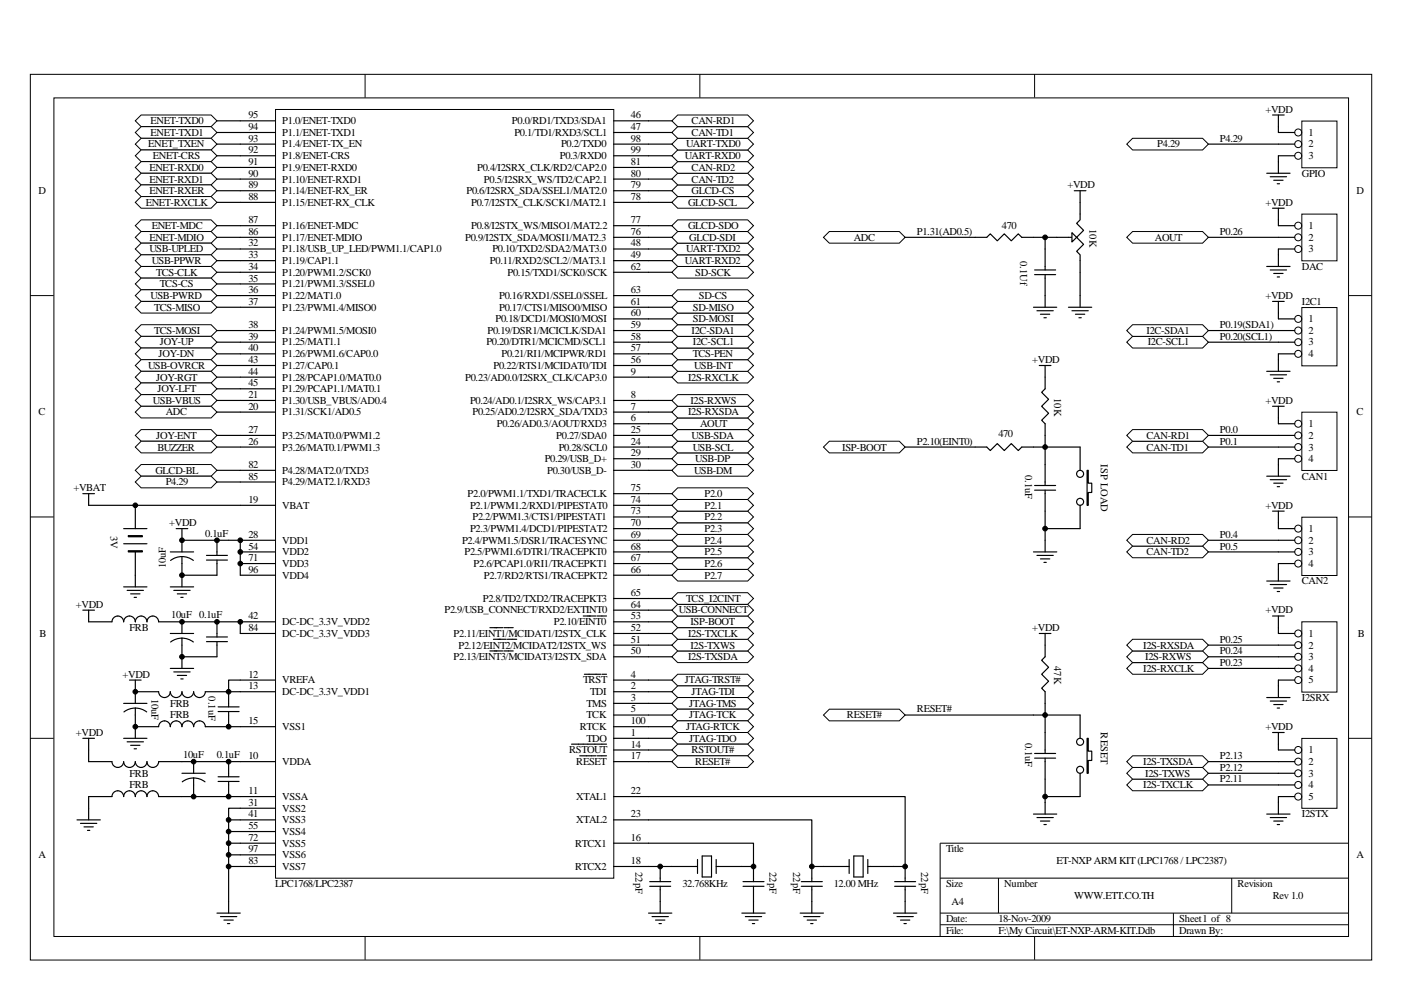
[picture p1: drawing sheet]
<svg xmlns="http://www.w3.org/2000/svg" width="297mm" height="210mm" viewBox="0 0 297 210" stroke-linecap="round" stroke-linejoin="round" font-family="sans-serif">
<g fill="none" stroke="#000" stroke-width=".21">
<path d="M6.4 15.8h284.4v187.8h-284.4zM77.4 15.7v5M148.4 15.7v5M219.4 15.7v5M11.4 20.8h274.5v177.8h-274.5zM6.4 62.7h5M285.9 62.7h4.9M6.4 109.6h5M285.9 109.6h4.9M6.4 156.5h5M285.9 156.5h4.9M285.9 178.8h-86.6v19.7"/>
<path d="M77.4 198.5v5M148.4 198.5v5M199.3 186.2h86.6M199.3 193.6h86.6M199.3 196.1h86.6M211.7 186.2v7.4M219.4 198.5v5M248.8 193.6v4.9M261.1 186.2v7.4"/>
</g>
<g fill="none" stroke="#000" stroke-width=".25">
<path d="M137.5 178.8h22.3v8.1M137.5 193.6h4.9M137.7 187.9h4.5M137.7 186.9h4.5M138.2 194.3h3.5M139 195.1h2M139.7 195.8h.5M140 183.7v3.2M140 187.9v5.7M142.4 183.7h5.5M147.9 182.2v3M148.9 181.5h2v4.4h-2z"/>
<path d="M151.8 183.7h5.5M151.8 182.2v3M157.3 193.6h4.9M157.5 187.9h4.5M157.5 186.9h4.5M158 194.3h3.5M158.8 195.1h1.9M159.5 195.8h.5M159.8 187.9v5.7M169.7 193.6h4.9M169.9 187.9h4.4M169.9 186.9h4.4"/>
<path d="M170.4 194.3h3.5M171.1 195.1h2M171.9 195.8h.5M172.1 183.7v3.2M172.1 187.9v5.7M174.6 183.7h5.4M180 182.2v3M181 181.5h2v4.4h-2zM184 183.7h5.4M184 182.2v3M189.4 193.6h5M189.7 187.9h4.4"/>
<path d="M189.7 186.9h4.4M190.2 194.3h3.4M190.9 195.1h2M191.7 195.8h.5M191.9 183.7v3.2M191.9 187.9v5.7"/>
</g>
<g fill="#fff" stroke="#000" stroke-width=".21">
<path d="M142.4 144.2l1.3-1.2h14.8l1.3 1.2-1.3 1.2h-14.8z" fill-rule="evenodd"/>
<path d="M142.4 146.7l1.3-1.3h14.8l1.3 1.3-1.3 1.2h-14.8z" fill-rule="evenodd"/>
<path d="M142.4 149.1l1.3-1.2h14.8l1.3 1.2-1.3 1.3h-14.8z" fill-rule="evenodd"/>
<path d="M142.4 151.6l1.3-1.2h14.8l1.3 1.2-1.3 1.2h-14.8z" fill-rule="evenodd"/>
<path d="M142.4 154.1l1.3-1.3h14.8l1.3 1.3-1.3 1.2h-14.8z" fill-rule="evenodd"/>
<path d="M142.4 156.5l1.3-1.2h14.8l1.3 1.2-1.3 1.3h-14.8z" fill-rule="evenodd"/>
<path d="M142.4 159l1.3-1.2h14.8l1.3 1.2-1.3 1.3h-14.8z" fill-rule="evenodd"/>
<path d="M142.4 161.5l1.3-1.2h14.8l1.3 1.2-1.3 1.2h-14.8z" fill-rule="evenodd"/>
<path d="M142.4 139.3l1.3-1.3h14.8l1.3 1.3-1.3 1.2h-14.8z" fill-rule="evenodd"/>
<path d="M142.4 136.8l1.3-1.3h14.8l1.3 1.3-1.3 1.2h-14.8z" fill-rule="evenodd"/>
<path d="M142.4 134.3l1.3-1.2h14.8l1.3 1.2-1.3 1.2h-14.8z" fill-rule="evenodd"/>
<path d="M142.4 131.8l1.3-1.2h14.8l1.3 1.2-1.3 1.3h-14.8z" fill-rule="evenodd"/>
<path d="M142.4 129.4l1.3-1.3h14.8l1.3 1.3-1.3 1.2h-14.8z" fill-rule="evenodd"/>
<path d="M142.4 126.9l1.3-1.2h14.8l1.3 1.2-1.3 1.2h-14.8z" fill-rule="evenodd"/>
<path d="M142.4 122l1.3-1.3h14.8l1.3 1.3-1.3 1.2h-14.8z" fill-rule="evenodd"/>
<path d="M142.4 119.5l1.3-1.2h14.8l1.3 1.2-1.3 1.2h-14.8z" fill-rule="evenodd"/>
<path d="M142.4 117l1.3-1.2h14.8l1.3 1.2-1.3 1.3h-14.8z" fill-rule="evenodd"/>
<path d="M142.4 114.5l1.3-1.2h14.8l1.3 1.2-1.3 1.3h-14.8z" fill-rule="evenodd"/>
<path d="M142.4 112.1l1.3-1.3h14.8l1.3 1.3-1.3 1.2h-14.8z" fill-rule="evenodd"/>
<path d="M142.4 109.6l1.3-1.2h14.8l1.3 1.2-1.3 1.2h-14.8z" fill-rule="evenodd"/>
<path d="M142.4 107.1l1.3-1.2h14.8l1.3 1.2-1.3 1.3h-14.8z" fill-rule="evenodd"/>
<path d="M142.4 104.7l1.3-1.3h14.8l1.3 1.3-1.3 1.2h-14.8z" fill-rule="evenodd"/>
<path d="M142.4 99.7l1.3-1.2h14.8l1.3 1.2-1.3 1.3h-14.8z" fill-rule="evenodd"/>
<path d="M142.4 97.3l1.3-1.3h14.8l1.3 1.3-1.3 1.2h-14.8z" fill-rule="evenodd"/>
<path d="M142.4 94.8l1.3-1.3h14.8l1.3 1.3-1.3 1.2h-14.8z" fill-rule="evenodd"/>
<path d="M142.4 92.3l1.3-1.2h14.8l1.3 1.2-1.3 1.2h-14.8z" fill-rule="evenodd"/>
<path d="M142.4 89.8l1.3-1.2h14.8l1.3 1.2-1.3 1.3h-14.8z" fill-rule="evenodd"/>
<path d="M142.4 87.4l1.3-1.3h14.8l1.3 1.3-1.3 1.2h-14.8z" fill-rule="evenodd"/>
<path d="M142.4 84.9l1.3-1.2h14.8l1.3 1.2-1.3 1.2h-14.8z" fill-rule="evenodd"/>
<path d="M142.4 80l1.3-1.3h14.8l1.3 1.3-1.3 1.2h-14.8z" fill-rule="evenodd"/>
<path d="M142.4 77.5l1.3-1.2h14.8l1.3 1.2-1.3 1.2h-14.8z" fill-rule="evenodd"/>
<path d="M142.4 75l1.3-1.2h14.8l1.3 1.2-1.3 1.3h-14.8z" fill-rule="evenodd"/>
<path d="M142.4 72.6l1.3-1.3h14.8l1.3 1.3-1.3 1.2h-14.8z" fill-rule="evenodd"/>
<path d="M142.4 70.1l1.3-1.3h14.8l1.3 1.3-1.3 1.2h-14.8z" fill-rule="evenodd"/>
<path d="M142.4 67.6l1.3-1.2h14.8l1.3 1.2-1.3 1.2h-14.8z" fill-rule="evenodd"/>
<path d="M142.4 65.1l1.3-1.2h14.8l1.3 1.2-1.3 1.3h-14.8z" fill-rule="evenodd"/>
<path d="M142.4 62.7l1.3-1.3h14.8l1.3 1.3-1.3 1.2h-14.8z" fill-rule="evenodd"/>
<path d="M142.4 57.7l1.3-1.2h14.8l1.3 1.2-1.3 1.3h-14.8z" fill-rule="evenodd"/>
<path d="M142.4 55.3l1.3-1.3h14.8l1.3 1.3-1.3 1.2h-14.8z" fill-rule="evenodd"/>
<path d="M142.4 52.8l1.3-1.2h14.8l1.3 1.2-1.3 1.2h-14.8z" fill-rule="evenodd"/>
<path d="M142.4 50.3l1.3-1.2h14.8l1.3 1.2-1.3 1.3h-14.8z" fill-rule="evenodd"/>
<path d="M142.4 47.9l1.3-1.3h14.8l1.3 1.3-1.3 1.2h-14.8z" fill-rule="evenodd"/>
<path d="M142.4 42.9l1.3-1.2h14.8l1.3 1.2-1.3 1.2h-14.8z" fill-rule="evenodd"/>
<path d="M142.4 40.4l1.3-1.2h14.8l1.3 1.2-1.3 1.3h-14.8z" fill-rule="evenodd"/>
<path d="M142.4 38l1.3-1.3h14.8l1.3 1.3-1.3 1.2h-14.8z" fill-rule="evenodd"/>
<path d="M142.4 35.5l1.3-1.2h14.8l1.3 1.2-1.3 1.2h-14.8z" fill-rule="evenodd"/>
<path d="M142.4 33l1.3-1.2h14.8l1.3 1.2-1.3 1.3h-14.8z" fill-rule="evenodd"/>
<path d="M142.4 30.6l1.3-1.3h14.8l1.3 1.3-1.3 1.2h-14.8z" fill-rule="evenodd"/>
<path d="M142.4 28.1l1.3-1.2h14.8l1.3 1.2-1.3 1.2h-14.8z" fill-rule="evenodd"/>
<path d="M142.4 25.6l1.3-1.2h14.8l1.3 1.2-1.3 1.3h-14.8z" fill-rule="evenodd"/>
<path d="M29.9 24.4h14.9l1.2 1.2-1.2 1.3h-14.9l-1.2-1.3z" fill-rule="evenodd"/>
<path d="M29.9 26.9h14.9l1.2 1.2-1.2 1.2h-14.9l-1.2-1.2z" fill-rule="evenodd"/>
<path d="M28.7 30.6l1.2-1.3h14.9l1.2 1.3-1.2 1.2h-14.9z" fill-rule="evenodd"/>
<path d="M28.7 33l1.2-1.2h14.9l1.2 1.2-1.2 1.3h-14.9z" fill-rule="evenodd"/>
<path d="M28.7 35.5l1.2-1.2h14.9l1.2 1.2-1.2 1.2h-14.9z" fill-rule="evenodd"/>
<path d="M29.9 36.7h14.9l1.2 1.3-1.2 1.2h-14.9l-1.2-1.2z" fill-rule="evenodd"/>
<path d="M29.9 39.2h14.9l1.2 1.2-1.2 1.3h-14.9l-1.2-1.3z" fill-rule="evenodd"/>
<path d="M28.7 42.9l1.2-1.2h14.9l1.2 1.2-1.2 1.2h-14.9z" fill-rule="evenodd"/>
<path d="M28.7 47.9l1.2-1.3h14.9l1.2 1.3-1.2 1.2h-14.9z" fill-rule="evenodd"/>
<path d="M28.7 50.3l1.2-1.2h14.9l1.2 1.2-1.2 1.3h-14.9z" fill-rule="evenodd"/>
<path d="M28.7 52.8l1.2-1.2h14.9l1.2 1.2-1.2 1.2h-14.9z" fill-rule="evenodd"/>
<path d="M29.9 54h14.9l1.2 1.3-1.2 1.2h-14.9l-1.2-1.2z" fill-rule="evenodd"/>
<path d="M28.7 57.7l1.2-1.2h14.9l1.2 1.2-1.2 1.3h-14.9z" fill-rule="evenodd"/>
<path d="M28.7 60.2l1.2-1.2h14.9l1.2 1.2-1.2 1.2h-14.9z" fill-rule="evenodd"/>
<path d="M28.7 62.7l1.2-1.3h14.9l1.2 1.3-1.2 1.2h-14.9z" fill-rule="evenodd"/>
<path d="M29.9 63.9h14.9l1.2 1.2-1.2 1.3h-14.9l-1.2-1.3z" fill-rule="evenodd"/>
<path d="M29.9 68.8h14.9l1.2 1.3-1.2 1.2h-14.9l-1.2-1.2z" fill-rule="evenodd"/>
<path d="M28.7 72.6l1.2-1.3h14.9l1.2 1.3-1.2 1.2h-14.9z" fill-rule="evenodd"/>
<path d="M28.7 75l1.2-1.2h14.9l1.2 1.2-1.2 1.3h-14.9z" fill-rule="evenodd"/>
<path d="M28.7 77.5l1.2-1.2h14.9l1.2 1.2-1.2 1.2h-14.9z" fill-rule="evenodd"/>
<path d="M28.7 80l1.2-1.3h14.9l1.2 1.3-1.2 1.2h-14.9z" fill-rule="evenodd"/>
<path d="M28.7 82.4l1.2-1.2h14.9l1.2 1.2-1.2 1.3h-14.9z" fill-rule="evenodd"/>
<path d="M28.7 84.9l1.2-1.2h14.9l1.2 1.2-1.2 1.2h-14.9z" fill-rule="evenodd"/>
<path d="M28.7 87.4l1.2-1.3h14.9l1.2 1.3-1.2 1.2h-14.9z" fill-rule="evenodd"/>
<path d="M28.7 92.3l1.2-1.2h14.9l1.2 1.2-1.2 1.2h-14.9z" fill-rule="evenodd"/>
<path d="M29.9 93.5h14.9l1.2 1.3-1.2 1.2h-14.9l-1.2-1.2z" fill-rule="evenodd"/>
<path d="M28.7 99.7l1.2-1.2h14.9l1.2 1.2-1.2 1.3h-14.9z" fill-rule="evenodd"/>
<path d="M28.7 102.2l1.2-1.2h14.9l1.2 1.2-1.2 1.2h-14.9z" fill-rule="evenodd"/>
</g>
<g fill="none" stroke="#000" stroke-width=".25">
<path d="M46 25.6h4.9M46 28.1h4.9M46 30.6h4.9M46 33h4.9M46 35.5h4.9M46 38h4.9M137.5 25.6h4.9M137.5 28.1h4.9M137.5 30.6h4.9M137.5 33h4.9M137.5 35.5h4.9M137.5 38h4.9"/>
<path d="M46 40.4h4.9M46 42.9h4.9M46 47.9h4.9M46 50.3h4.9M46 52.8h4.9M46 55.3h4.9M46 57.7h4.9M137.5 40.4h4.9M137.5 42.9h4.9M137.5 47.9h4.9M137.5 50.3h4.9M137.5 52.8h4.9"/>
<path d="M137.5 55.3h4.9M137.5 57.7h4.9M46 60.2h4.9M46 62.7h4.9M46 65.1h4.9M46 70.1h4.9M46 72.6h4.9M46 75h4.9M46 77.5h4.9M46 80h4.9M137.5 62.7h4.9M137.5 65.1h4.9"/>
<path d="M137.5 70.1h4.9M137.5 72.6h4.9M137.5 75h4.9M137.5 77.5h4.9M137.5 80h4.9M137.5 67.6h4.9M46 82.4h4.9M46 84.9h4.9M46 87.4h4.9M46 92.3h4.9M46 94.8h4.9M46 99.7h4.9"/>
<path d="M137.5 84.9h4.9M137.5 87.4h4.9M137.5 92.3h4.9M137.5 94.8h4.9M137.5 99.7h4.9M137.5 89.8h4.9M137.5 97.3h4.9M46 102.2h4.9M137.5 119.5h4.9M137.5 117h4.9M137.5 114.5h4.9M137.5 112.1h4.9"/>
<path d="M137.5 109.6h4.9M137.5 107.1h4.9M137.5 104.7h4.9M137.5 139.3h4.9M137.5 136.8h4.9M137.5 134.3h4.9M137.5 131.8h4.9M137.5 129.4h4.9M137.5 126.9h4.9M137.5 122h4.9M137.5 144.2h4.9M137.5 146.7h4.9"/>
<path d="M137.5 149.1h4.9M137.5 151.6h4.9M137.5 154.1h4.9M137.5 156.5h4.9M137.5 159h4.9M137.5 161.5h4.9"/>
</g>
<path d="M276.1 65.3h7.4v12.3h-7.4z" fill="#fff"/>
<g fill="none" stroke="#000" stroke-width=".21">
<path d="M276 65.2h7.5v12.4h-7.5z"/>
<circle cx="275.2" cy="70.1" r=".74"/>
<circle cx="275.2" cy="72.6" r=".74"/>
<circle cx="275.2" cy="67.6" r=".74"/>
<circle cx="275.2" cy="75" r=".74"/>
</g>
<path d="M271 67.6h3.5M271 70.1h3.5M271 72.6h3.5M271 75h3.5" fill="none" stroke="#000" stroke-width=".25"/>
<path d="M276.1 87.5h7.4v12.3h-7.4z" fill="#fff"/>
<g fill="none" stroke="#000" stroke-width=".21">
<path d="M276 87.4h7.5v12.4h-7.5z"/>
<circle cx="275.2" cy="94.8" r=".74"/>
<circle cx="275.2" cy="92.3" r=".74"/>
<circle cx="275.2" cy="97.3" r=".74"/>
<circle cx="275.2" cy="89.8" r=".74"/>
</g>
<path d="M271 89.8h3.5M271 92.3h3.5M271 94.8h3.5M271 97.3h3.5" fill="none" stroke="#000" stroke-width=".25"/>
<path d="M276.1 109.7h7.4v12.3h-7.4z" fill="#fff"/>
<g fill="none" stroke="#000" stroke-width=".21">
<path d="M276 109.7h7.5v12.3h-7.5z"/>
<circle cx="275.2" cy="112.1" r=".74"/>
<circle cx="275.2" cy="119.5" r=".74"/>
<circle cx="275.2" cy="114.5" r=".74"/>
<circle cx="275.2" cy="117" r=".74"/>
</g>
<path d="M271 112.1h3.5M271 114.5h3.5M271 117h3.5M271 119.5h3.5" fill="none" stroke="#000" stroke-width=".25"/>
<path d="M276.1 45.5h7.4v9.8h-7.4z" fill="#fff"/>
<g fill="none" stroke="#000" stroke-width=".21">
<path d="M276 45.4h7.5v9.9h-7.5z"/>
<circle cx="275.2" cy="52.8" r=".74"/>
<circle cx="275.2" cy="47.9" r=".74"/>
<circle cx="275.2" cy="50.3" r=".74"/>
</g>
<path d="M271 47.9h3.5M271 50.3h3.5M271 52.8h3.5" fill="none" stroke="#000" stroke-width=".25"/>
<path d="M276.1 25.8h7.4v9.8h-7.4z" fill="#fff"/>
<g fill="none" stroke="#000" stroke-width=".21">
<path d="M276 25.7h7.5v9.9h-7.5z"/>
<circle cx="275.2" cy="28.1" r=".74"/>
<circle cx="275.2" cy="33" r=".74"/>
<circle cx="275.2" cy="30.6" r=".74"/>
</g>
<path d="M271 28.1h3.5M271 30.6h3.5M271 33h3.5" fill="none" stroke="#000" stroke-width=".25"/>
<path d="M276.1 131.9h7.4v14.8h-7.4z" fill="#fff"/>
<g fill="none" stroke="#000" stroke-width=".21">
<path d="M276 131.8h7.5v14.9h-7.5z"/>
<circle cx="275.2" cy="139.3" r=".74"/>
<circle cx="275.2" cy="134.3" r=".74"/>
<circle cx="275.2" cy="136.8" r=".74"/>
<circle cx="275.2" cy="141.7" r=".74"/>
<circle cx="275.2" cy="144.2" r=".74"/>
</g>
<path d="M271 134.3h3.5M271 136.8h3.5M271 139.3h3.5M271 141.7h3.5M271 144.2h3.5" fill="none" stroke="#000" stroke-width=".25"/>
<path d="M276.1 156.6h7.4v14.8h-7.4z" fill="#fff"/>
<g fill="none" stroke="#000" stroke-width=".21">
<path d="M276 156.6h7.5v14.8h-7.5z"/>
<circle cx="275.2" cy="159" r=".74"/>
<circle cx="275.2" cy="168.9" r=".74"/>
<circle cx="275.2" cy="161.5" r=".74"/>
<circle cx="275.2" cy="164" r=".74"/>
<circle cx="275.2" cy="166.4" r=".74"/>
</g>
<g fill="none" stroke="#000" stroke-width=".25">
<path d="M268.6 36.7h4.9M269.3 37.5h3.5M269.8 24.4h2.5M270.1 38.2h1.9M270.8 39h.5M271 24.4v3.7M271 33v3.7M268.6 56.5h4.9M269.3 57.2h3.5M269.8 44.1h2.5M270.1 58h1.9M270.8 58.7h.5"/>
<path d="M271 44.1v3.8M271 52.8v3.7M268.6 78.7h4.9M269.3 79.5h3.5M269.8 63.9h2.5M271 63.9v3.7M271 75v3.7M269.8 86.1h2.5M270.1 80.2h1.9M270.8 81h.5M271 86.1v3.7M271 97.3v3.7"/>
<path d="M268.6 101h4.9M269.3 101.7h3.5M269.8 108.4h2.5M270.1 102.4h1.9M270.8 103.2h.5M271 108.4v3.7M271 119.5v3.7M268.6 123.2h4.9M269.3 123.9h3.5M269.8 130.6h2.5M270.1 124.7h1.9M270.8 125.4h.5"/>
<path d="M271 130.6v3.7M268.6 147.9h4.9M269.3 148.6h3.5M269.8 155.3h2.5M270.1 149.4h1.9M270.8 150.1h.5M271 155.3v3.7h3.5M271 144.2v3.7M268.6 172.6h4.9M269.3 173.3h3.5M270.1 174.1h1.9M270.8 174.8h.5"/>
<path d="M271 161.5h3.5M271 164h3.5M271 166.4h3.5M274.5 168.9h-3.5v3.7"/>
</g>
<g fill="#fff" stroke="#000" stroke-width=".21">
<path d="M238.9 166.4l1.2-1.2h14.9l1.2 1.2-1.2 1.3h-14.9z" fill-rule="evenodd"/>
<path d="M238.9 164l1.2-1.3h14.9l1.2 1.3-1.2 1.2h-14.9z" fill-rule="evenodd"/>
<path d="M238.9 161.5l1.2-1.2h14.9l1.2 1.2-1.2 1.2h-14.9z" fill-rule="evenodd"/>
<path d="M238.9 141.7l1.2-1.2h14.9l1.2 1.2-1.2 1.3h-14.9z" fill-rule="evenodd"/>
<path d="M238.9 139.3l1.2-1.3h14.9l1.2 1.3-1.2 1.2h-14.9z" fill-rule="evenodd"/>
<path d="M238.9 136.8l1.2-1.3h14.9l1.2 1.3-1.2 1.2h-14.9z" fill-rule="evenodd"/>
<path d="M238.9 117l1.2-1.2h14.9l1.2 1.2-1.2 1.3h-14.9z" fill-rule="evenodd"/>
<path d="M238.9 114.5l1.2-1.2h14.9l1.2 1.2-1.2 1.3h-14.9z" fill-rule="evenodd"/>
<path d="M238.9 94.8l1.2-1.3h14.9l1.2 1.3-1.2 1.2h-14.9z" fill-rule="evenodd"/>
<path d="M238.9 92.3l1.2-1.2h14.9l1.2 1.2-1.2 1.2h-14.9z" fill-rule="evenodd"/>
<path d="M238.9 72.6l1.2-1.3h14.9l1.2 1.3-1.2 1.2h-14.9z" fill-rule="evenodd"/>
<path d="M238.9 70.1l1.2-1.3h14.9l1.2 1.3-1.2 1.2h-14.9z" fill-rule="evenodd"/>
<path d="M238.9 50.3l1.2-1.2h14.9l1.2 1.2-1.2 1.3h-14.9z" fill-rule="evenodd"/>
<path d="M238.9 30.6l1.2-1.3h14.9l1.2 1.3-1.2 1.2h-14.9z" fill-rule="evenodd"/>
</g>
<g fill="none" stroke="#000" stroke-width=".25">
<path d="M256.2 30.6h14.8M256.2 50.3h14.8M256.2 70.1h14.8M256.2 72.6h14.8M256.2 92.3h14.8M256.2 94.8h14.8M18.8 107.1h32.1M26.2 115.3h5M26.2 112.1h5M28.7 107.1v5M28.7 117v5M256.2 114.5h14.8"/>
<path d="M256.2 117h14.8M18.8 131.8h4.9a1.24 1.24 0 0 1 1.3-1.2 1.24 1.24 0 0 1 1.2 1.2 1.24 1.24 0 0 1 1.3-1.2 1.24 1.24 0 0 1 1.2 1.2 1.24 1.24 0 0 1 1.2-1.2 1.24 1.24 0 0 1 1.3 1.2 1.24 1.24 0 0 1 1.2-1.2 1.24 1.24 0 0 1 1.2 1.2h5M256.2 136.8h14.8M256.2 139.3h14.8M17.6 156.5h2.4M18.8 156.5v2.5M26.2 156.5h5M27 157.3h3.4M27.4 144.2h2.5M27.7 158h2M28.4 158.8h.5M28.7 144.2v2.5h4.9a1.24 1.24 0 0 0 1.3 1.2 1.24 1.24 0 0 0 1.2-1.2 1.23 1.23 0 0 0 .9 1.1 1.23 1.23 0 0 0 1.3-.4l.3-.7a1.23 1.23 0 0 0 .8 1.1 1.23 1.23 0 0 0 1.4-.4l.3-.7a1.24 1.24 0 0 0 1.2 1.2 1.24 1.24 0 0 0 1.2-1.2h5v3.2"/>
<path d="M46.2 150.9h4.5M46.2 149.9h4.5M48.5 150.9v3.2M50.9 144.2h-2.4v2.5h2.4M50.9 154.1h-7.4a1.24 1.24 0 0 0-1.2-1.3 1.24 1.24 0 0 0-1.2 1.3 1.24 1.24 0 0 0-1.3-1.3 1.24 1.24 0 0 0-1.2 1.3 1.24 1.24 0 0 0-1.3-1.3 1.24 1.24 0 0 0-1.2 1.3 1.24 1.24 0 0 0-1.2-1.3 1.24 1.24 0 0 0-1.3 1.3h-4.9v2.4M256.2 141.7h14.8M18.8 168.9h4.9a1.24 1.24 0 0 1 1.3-1.2 1.24 1.24 0 0 1 1.2 1.2 1.24 1.24 0 0 1 1.3-1.2 1.24 1.24 0 0 1 1.2 1.2 1.24 1.24 0 0 1 1.2-1.2 1.24 1.24 0 0 1 1.3 1.2 1.24 1.24 0 0 1 1.2-1.2 1.24 1.24 0 0 1 1.2 1.2h5M18.8 161.5h4.9a1.24 1.24 0 0 0 1.3 1.2 1.24 1.24 0 0 0 1.2-1.2 1.24 1.24 0 0 0 1.3 1.2 1.24 1.24 0 0 0 1.2-1.2 1.23 1.23 0 0 0 .8 1.2 1.23 1.23 0 0 0 1.4-.5l.3-.7a1.23 1.23 0 0 0 .8 1.2 1.23 1.23 0 0 0 1.4-.5l.2-.7h5M38.6 164h4.9M41.1 165l1.5 .3 .9 .5M41.1 165l-1.6 .3-.9 .5M41.1 161.5v2.5"/>
<path d="M41.1 164.9v4M46.2 164.7h4.5M46.2 165.7h4.5M48.5 161.5v3.2M48.5 165.7v3.2M256.2 161.5h14.8M256.2 164h14.8M256.2 166.4h14.8M46 193.6h4.9M46.7 194.3h3.5M47.5 195.1h2M48.2 195.8h.5"/>
<path d="M48.5 191.1v2.5"/>
</g>
<g fill="#fff" stroke="#000" stroke-width=".25">
<path d="M27.2 113.6h3v.2h-3z" fill-rule="evenodd"/>
<path d="M27.2 116.8h3v.2h-3z" fill-rule="evenodd"/>
</g>
<g fill="none" stroke="#000" stroke-width=".25">
<path d="M17.6 104.7h2.4M18.8 104.7v2.4M36.1 117h5M37.3 112.1h2.5M38.6 112.1v4.9M38.6 118v6.4M38.6 114.5h12.3v7.5M38.6 118l1 .1 1.4 .7M38.6 118l-1 .1-1.4 .7M43.8 118.7h4.4M43.8 117.8h4.4M46 114.5v3.3"/>
<path d="M46 118.7v3.3h-7.4M17.6 129.4h2.4M18.8 129.4v2.4M26.2 124.4h5M27 125.2h3.4M27.7 125.9h2M28.4 126.7h.5M28.7 122v2.4M36.1 124.4h5M36.1 134.3h5M36.8 125.2h3.5M37.6 125.9h2"/>
<path d="M38.3 126.7h.5M38.6 134.3v-2.5h12.3v2.5M38.6 135.3v6.4M38.6 135.3l1 .1 1.4 .7M38.6 135.3l-1 .1-1.4 .7M43.8 136h4.4M43.8 135.1h4.4M46 131.8v3.3M46 136v3.3M18.8 159v2.5M26.2 149.1h5M28.7 150.1l1.5 .3 .9 .5"/>
<path d="M28.7 150.1l-1.5 .3-.9 .5M28.7 146.7v2.4M28.7 150.1v4M36.1 141.7h5M36.8 142.5h3.5M37.6 143.2h2M38.3 143.9h.5M16.3 173.8h5M17.1 174.6h3.4M17.8 175.3h2M18.5 176.1h.5M18.8 168.9v4.9"/>
<path d="M38.6 161.5h12.3M38.6 168.9h12.3M48.5 173.8h2.4M48.5 176.3h2.4M48.5 178.8h2.4M50.9 171.4h-2.4v19.7M137.5 173.8h34.6v9.9M137.5 168.9h54.4v14.8M48.5 181.2h2.4M48.5 183.7h2.4"/>
</g>
<path d="M58.5 23.3h71.6v162.9h-71.6z" fill="#fff"/>
<path d="M58.4 23.2h71.7v163h-71.7z" fill="none" stroke="#000" stroke-width=".21"/>
<g fill="none" stroke="#000" stroke-width=".25">
<path d="M50.9 25.6h7.5M50.9 28.1h7.5M50.9 30.6h7.5M50.9 33h7.5M50.9 35.5h7.5M50.9 38h7.5M130.1 25.6h7.4M130.1 28.1h7.4M130.1 30.6h7.4M130.1 33h7.4M130.1 35.5h7.4M130.1 38h7.4"/>
<path d="M50.9 40.4h7.5M50.9 42.9h7.5M50.9 47.9h7.5M50.9 50.3h7.5M50.9 52.8h7.5M50.9 55.3h7.5M50.9 57.7h7.5M130.1 40.4h7.4M130.1 42.9h7.4M130.1 47.9h7.4M130.1 50.3h7.4M130.1 52.8h7.4"/>
<path d="M130.1 55.3h7.4M130.1 57.7h7.4M50.9 60.2h7.5M50.9 62.7h7.5M50.9 65.1h7.5M50.9 70.1h7.5M50.9 72.6h7.5M50.9 75h7.5M50.9 77.5h7.5M50.9 80h7.5M130.1 62.7h7.4M130.1 65.1h7.4"/>
<path d="M130.1 70.1h7.4M130.1 72.6h7.4M130.1 75h7.4M130.1 77.5h7.4M130.1 80h7.4M130.1 67.6h7.4M50.9 82.4h7.5M50.9 84.9h7.5M50.9 87.4h7.5M50.9 92.3h7.5M50.9 94.8h7.5M50.9 99.7h7.5"/>
<path d="M130.1 84.9h7.4M130.1 87.4h7.4M130.1 92.3h7.4M130.1 94.8h7.4M130.1 99.7h7.4M130.1 89.8h7.4M130.1 97.3h7.4M50.9 102.2h7.5M50.9 114.5h7.5M50.9 117h7.5M50.9 119.5h7.5M50.9 107.1h7.5"/>
<path d="M130.1 114.5h7.4M130.1 117h7.4M130.1 119.5h7.4M130.1 107.1h7.4M130.1 104.7h7.4M130.1 109.6h7.4M130.1 112.1h7.4M38.6 139.3h7.4M50.9 131.8h7.5M50.9 134.3h7.5M50.9 122h7.5M103.9 133.1h2.7"/>
<path d="M103.9 138h2.7M104.6 135.5h2.7M106.8 133.1h2M106.8 138h2M107.6 135.5h2M123.7 130.6h2.7M126.6 130.6h2M130.1 131.8h7.4M130.1 134.3h7.4M130.1 122h7.4M130.1 126.9h7.4M130.1 129.4h7.4"/>
<path d="M130.1 136.8h7.4M130.1 139.3h7.4M50.9 144.2h7.5M50.9 146.7h7.5M50.9 154.1h7.5M121.2 157.8h7.4M123.9 143h3.5M127.6 143h1M130.1 144.2h7.4M130.1 146.7h7.4M130.1 154.1h7.4M130.1 149.1h7.4"/>
<path d="M130.1 151.6h7.4M130.1 156.5h7.4M130.1 159h7.4M229 151.6v4.9M50.9 161.5h7.5M50.9 171.4h7.5M50.9 173.8h7.5M50.9 176.3h7.5M50.9 178.8h7.5M50.9 168.9h7.5M122.9 160.3h3.5M126.6 160.3h2"/>
<path d="M130.1 161.5h7.4M130.1 173.8h7.4M130.1 178.8h7.4M130.1 168.9h7.4M229 164v4.9M50.9 181.2h7.5M50.9 183.7h7.5M130.1 183.7h12.3M157.3 183.7h2.5M172.1 183.7h2.5M189.4 183.7h2.5"/>
</g>
<g fill="#000" stroke="#000" stroke-width=".21">
<circle cx="28.7" cy="107.1" r=".49"/>
<circle cx="38.6" cy="114.5" r=".49"/>
<circle cx="46" cy="114.5" r=".49"/>
<circle cx="50.9" cy="114.5" r=".49"/>
<circle cx="50.9" cy="117" r=".49"/>
<circle cx="50.9" cy="119.5" r=".49"/>
<circle cx="38.6" cy="122" r=".49"/>
<circle cx="38.6" cy="139.3" r=".49"/>
<circle cx="38.6" cy="131.8" r=".49"/>
<circle cx="46" cy="131.8" r=".49"/>
<circle cx="50.9" cy="131.8" r=".49"/>
<circle cx="28.7" cy="154.1" r=".49"/>
<circle cx="28.7" cy="146.7" r=".49"/>
<circle cx="48.5" cy="154.1" r=".49"/>
<circle cx="48.5" cy="146.7" r=".49"/>
<circle cx="41.1" cy="168.9" r=".49"/>
<circle cx="41.1" cy="161.5" r=".49"/>
<circle cx="48.5" cy="178.8" r=".49"/>
<circle cx="48.5" cy="168.9" r=".49"/>
<circle cx="48.5" cy="161.5" r=".49"/>
<circle cx="48.5" cy="176.3" r=".49"/>
<circle cx="48.5" cy="173.8" r=".49"/>
<circle cx="48.5" cy="183.7" r=".49"/>
<circle cx="48.5" cy="181.2" r=".49"/>
<circle cx="140" cy="183.7" r=".49"/>
<circle cx="159.8" cy="183.7" r=".49"/>
<circle cx="172.1" cy="183.7" r=".49"/>
<circle cx="191.9" cy="183.7" r=".49"/>
</g>
<path d="M230.5 156.5h.2v2.8h.8v1.9h-.8v2.8h-.2z" fill-rule="evenodd" fill="#fff" stroke="#000" stroke-width=".25"/>
<g fill="none" stroke="#000" stroke-width=".25">
<path d="M221.6 136.8v2.5l-.8 .7 1.5 1.5-1.5 1.5 1.5 1.4-1.5 1.5 .8 .8v4.9h-2.5M219.4 159.8h4.4M229 151.6h-7.4v8.2M219.1 172.6h5M219.4 160.7h4.4M219.9 173.3h3.4M220.6 174.1h2M221.3 174.8h.5M221.6 160.7v8.2h7.4M221.6 168.9v3.7"/>
<circle cx="229" cy="157.3" r=".74"/>
<circle cx="229" cy="163.2" r=".74"/>
</g>
<path d="M174.6 151.6l1.2-1.2h14.9l1.2 1.2-1.2 1.2h-14.9z" fill-rule="evenodd" fill="#fff" stroke="#000" stroke-width=".21"/>
<path d="M229 94.8v4.9M229 107.1v5M220.3 134.3h2.5M221.6 134.3v2.5M191.9 151.6h27.2" fill="none" stroke="#000" stroke-width=".25"/>
<path d="M230.5 99.7h.2v2.7h.8v2h-.8v2.7h-.2z" fill-rule="evenodd" fill="#fff" stroke="#000" stroke-width=".25"/>
<g fill="none" stroke="#000" stroke-width=".25">
<path d="M221.6 80v2.4l-.8 .8 1.5 1.5-1.5 1.4 1.5 1.5-1.5 1.5 .8 .7v5h-5l-.7 .7-1.5-1.5-1.5 1.5-1.5-1.5-1.4 1.5-.8-.7h-2.5M229 94.8h-7.4v8.1M219.1 117h5M219.4 103.9h4.4M219.4 102.9h4.4M219.9 117.8h3.4M220.6 118.5h2M221.3 119.2h.5M221.6 103.9v8.2h7.4M221.6 112.1v4.9"/>
<circle cx="229" cy="100.5" r=".74"/>
<circle cx="229" cy="106.4" r=".74"/>
</g>
<path d="M174.6 94.8l1.2-1.3h14.9l1.2 1.3-1.2 1.2h-14.9z" fill-rule="evenodd" fill="#fff" stroke="#000" stroke-width=".21"/>
<path d="M224.1 50.3h4.2M229 42.9v3.7l-.7 .8 1.4 1.4-1.4 1.5 1.4 1.5-1.4 1.5 .7 .7v3.7M220.3 77.5h2.5M221.6 77.5v2.5M191.9 94.8h14.8" fill="none" stroke="#000" stroke-width=".25"/>
<g fill="#000" stroke="#000" stroke-width=".21">
<circle cx="221.6" cy="151.6" r=".49"/>
<circle cx="221.6" cy="168.9" r=".49"/>
</g>
<path d="M227.3 49.3l1 1-1 1z" fill="#fff" stroke="#000" stroke-width=".25"/>
<path d="M229 57.7v7.4M226.5 65.1h5M227.3 65.9h3.4M228 66.6h2M228.8 67.4h.5" fill="none" stroke="#000" stroke-width=".25"/>
<path d="M174.6 50.3l1.2-1.2h14.9l1.2 1.2-1.2 1.3h-14.9z" fill-rule="evenodd" fill="#fff" stroke="#000" stroke-width=".21"/>
<path d="M191.9 50.3h17.3l.8-.7 1.4 1.5 1.5-1.5 1.5 1.5 1.5-1.5 .7 .7h5v6.9M219.4 58.2h4.4M219.4 57.2h4.4M221.6 50.3h2.5M221.6 58.2v6.9M227.8 40.4h2.4M229 40.4v2.5M219.1 65.1h5M219.9 65.9h3.4M220.6 66.6h2M221.3 67.4h.5" fill="none" stroke="#000" stroke-width=".25"/>
<g fill="#000" stroke="#000" stroke-width=".21">
<circle cx="221.6" cy="50.3" r=".49"/>
<circle cx="221.6" cy="94.8" r=".49"/>
<circle cx="221.6" cy="112.1" r=".49"/>
</g>
<g font-size="2.2">
<text x="268.3" y="23.9">+VDD</text>
<text x="31.9" y="26.3">ENET-TXD0</text>
<text x="31.9" y="28.8">ENET-TXD1</text>
<text x="52.7" y="25.1">95</text>
<text x="52.7" y="27.5">94</text>
<text x="59.9" y="26.3">P1.0/ENET-TXD0</text>
<text x="59.9" y="28.8">P1.1/ENET-TXD1</text>
<text x="108.5" y="26.3">P0.0/RD1/TXD3/SDA1</text>
<text x="109.1" y="28.8">P0.1/TD1/RXD3/SCL1</text>
<text x="133.8" y="25.1">46</text>
<text x="133.8" y="27.5">47</text>
<text x="146.6" y="28.8">CAN-TD1</text>
<text x="146.6" y="26.3">CAN-RD1</text>
<text x="277.5" y="28.8">1</text>
<text x="31.4" y="31.3">ENET_TXEN</text>
<text x="32.4" y="33.7">ENET-CRS</text>
<text x="52.7" y="30.1">93</text>
<text x="52.7" y="32.5">92</text>
<text x="52.7" y="35">91</text>
<text x="59.9" y="31.3">P1.4/ENET-TX_EN</text>
<text x="59.9" y="33.7">P1.8/ENET-CRS</text>
<text x="118.7" y="33.7">P0.3/RXD0</text>
<text x="119" y="31.3">P0.2/TXD0</text>
<text x="133.8" y="30.1">98</text>
<text x="133.8" y="32.5">99</text>
<text x="133.8" y="35">81</text>
<text x="145.2" y="33.7">UART-RXD0</text>
<text x="145.5" y="31.3">UART-TXD0</text>
<text x="245.4" y="31.3">P4.29</text>
<text x="258.7" y="30.1">P4.29</text>
<text x="277.5" y="31.3">2</text>
<text x="277.5" y="33.7">3</text>
<text x="8.1" y="41.2">D</text>
<text x="31.7" y="36.3">ENET-RXD0</text>
<text x="31.7" y="38.7">ENET-RXD1</text>
<text x="31.7" y="41.2">ENET-RXER</text>
<text x="52.7" y="37.4">90</text>
<text x="52.7" y="39.9">89</text>
<text x="59.9" y="36.3">P1.9/ENET-RXD0</text>
<text x="59.9" y="38.7">P1.10/ENET-RXD1</text>
<text x="59.9" y="41.2">P1.14/ENET-RX_ER</text>
<text x="98.9" y="41.2">P0.6/I2SRX_SDA/SSEL1/MAT2.0</text>
<text x="101.2" y="36.3">P0.4/I2SRX_CLK/RD2/CAP2.0</text>
<text x="102.6" y="38.7">P0.5/I2SRX_WS/TD2/CAP2.1</text>
<text x="133.8" y="37.4">80</text>
<text x="133.8" y="39.9">79</text>
<text x="146.6" y="41.2">GLCD-CS</text>
<text x="146.6" y="38.7">CAN-TD2</text>
<text x="146.6" y="36.3">CAN-RD2</text>
<text x="226.3" y="39.9">+VDD</text>
<text x="276" y="37.4">GPIO</text>
<text x="287.6" y="41.2">D</text>
<text x="30.9" y="43.6">ENET-RXCLK</text>
<text x="52.7" y="42.4">88</text>
<text x="52.7" y="47.3">87</text>
<text x="59.9" y="43.6">P1.15/ENET-RX_CLK</text>
<text x="99.9" y="43.6">P0.7/I2STX_CLK/SCK1/MAT2.1</text>
<text x="133.8" y="42.4">78</text>
<text x="133.8" y="47.3">77</text>
<text x="145.9" y="43.6">GLCD-SCL</text>
<text x="268.3" y="43.6">+VDD</text>
<text x="31.7" y="51.1">ENET-MDIO</text>
<text x="31.7" y="53.5">USB-UPLED</text>
<text x="32.2" y="48.5">ENET-MDC</text>
<text x="52.7" y="49.8">86</text>
<text x="52.7" y="52.3">32</text>
<text x="59.9" y="48.5">P1.16/ENET-MDC</text>
<text x="59.9" y="51.1">P1.17/ENET-MDIO</text>
<text x="59.9" y="53.5">P1.18/USB_UP_LED/PWM1.1/CAP1.0</text>
<text x="98.6" y="51.1">P0.9/I2STX_SDA/MOSI1/MAT2.3</text>
<text x="99.9" y="48.5">P0.8/I2STX_WS/MISO1/MAT2.2</text>
<text x="104.4" y="53.5">P0.10/TXD2/SDA2/MAT3.0</text>
<text x="133.8" y="49.8">76</text>
<text x="133.8" y="52.3">48</text>
<text x="145.5" y="53.5">UART-TXD2</text>
<text x="145.9" y="48.5">GLCD-SDO</text>
<text x="146.1" y="51.1">GLCD-SDI</text>
<text x="181" y="51.1">ADC</text>
<text x="194.4" y="49.8">P1.31(AD0.5)</text>
<text x="212.4" y="48.5">470</text>
<text x="231" y="48.6" transform="rotate(90 231 48.6)">10K</text>
<text x="244.9" y="51.1">AOUT</text>
<text x="258.7" y="49.8">P0.26</text>
<text x="277.5" y="48.5">1</text>
<text x="277.5" y="51.1">2</text>
<text x="277.5" y="53.5">3</text>
<text x="32.2" y="56">USB-PPWR</text>
<text x="33.1" y="58.4">TCS-CLK</text>
<text x="52.7" y="54.7">33</text>
<text x="52.7" y="57.2">34</text>
<text x="52.7" y="59.7">35</text>
<text x="59.9" y="56">P1.19/CAP1.1</text>
<text x="59.9" y="58.4">P1.20/PWM1.2/SCK0</text>
<text x="103.9" y="56">P0.11/RXD2/SCL2//MAT3.1</text>
<text x="107.6" y="58.4">P0.15/TXD1/SCK0/SCK</text>
<text x="133.8" y="54.7">49</text>
<text x="133.8" y="57.2">62</text>
<text x="145.2" y="56">UART-RXD2</text>
<text x="147.4" y="58.4">SD-SCK</text>
<text x="216.3" y="55.3" transform="rotate(90 216.3 55.3)">0.1Uf</text>
<text x="276" y="57.2">DAC</text>
<text x="31.9" y="63.4">USB-PWRD</text>
<text x="32.7" y="65.9">TCS-MISO</text>
<text x="33.9" y="60.9">TCS-CS</text>
<text x="52.7" y="62.2">36</text>
<text x="52.7" y="64.6">37</text>
<text x="59.9" y="60.9">P1.21/PWM1.3/SSEL0</text>
<text x="59.9" y="63.4">P1.22/MAT1.0</text>
<text x="59.9" y="65.9">P1.23/PWM1.4/MISO0</text>
<text x="105.8" y="63.4">P0.16/RXD1/SSEL0/SSEL</text>
<text x="105.8" y="65.9">P0.17/CTS1/MISO0/MISO</text>
<text x="133.8" y="62.2">63</text>
<text x="133.8" y="64.6">61</text>
<text x="146.9" y="65.9">SD-MISO</text>
<text x="148.2" y="63.4">SD-CS</text>
<text x="268.3" y="63.4">+VDD</text>
<text x="276" y="64.6">I2C1</text>
<text x="32.7" y="70.8">TCS-MOSI</text>
<text x="52.7" y="69.5">38</text>
<text x="59.9" y="70.8">P1.24/PWM1.5/MOSI0</text>
<text x="103.4" y="70.8">P0.19/DSR1/MCICLK/SDA1</text>
<text x="105.1" y="68.3">P0.18/DCD1/MOSI0/MOSI</text>
<text x="133.8" y="67.1">60</text>
<text x="133.8" y="69.5">59</text>
<text x="146.6" y="70.8">I2C-SDA1</text>
<text x="146.9" y="68.3">SD-MOSI</text>
<text x="243.1" y="70.8">I2C-SDA1</text>
<text x="258.7" y="69.5">P0.19(SDA1)</text>
<text x="277.5" y="68.3">1</text>
<text x="277.5" y="70.8">2</text>
<text x="33.6" y="75.7">JOY-DN</text>
<text x="33.9" y="73.3">JOY-UP</text>
<text x="52.7" y="72.1">39</text>
<text x="52.7" y="74.5">40</text>
<text x="52.7" y="77">43</text>
<text x="59.9" y="73.3">P1.25/MAT1.1</text>
<text x="59.9" y="75.7">P1.26/PWM1.6/CAP0.0</text>
<text x="103.1" y="73.3">P0.20/DTR1/MCICMD/SCL1</text>
<text x="106.3" y="75.7">P0.21/RI1/MCIPWR/RD1</text>
<text x="133.8" y="72.1">58</text>
<text x="133.8" y="74.5">57</text>
<text x="133.8" y="77">56</text>
<text x="146.9" y="75.7">TCS-PEN</text>
<text x="146.9" y="73.3">I2C-SCL1</text>
<text x="218.9" y="77">+VDD</text>
<text x="243.3" y="73.3">I2C-SCL1</text>
<text x="258.7" y="72.1">P0.20(SCL1)</text>
<text x="277.5" y="73.3">3</text>
<text x="277.5" y="75.7">4</text>
<text x="31.4" y="78.2">USB-OVRCR</text>
<text x="33.1" y="80.7">JOY-RGT</text>
<text x="33.4" y="83.2">JOY-LFT</text>
<text x="52.7" y="79.4">44</text>
<text x="52.7" y="81.9">45</text>
<text x="59.9" y="78.2">P1.27/CAP0.1</text>
<text x="59.9" y="80.7">P1.28/PCAP1.0/MAT0.0</text>
<text x="59.9" y="83.2">P1.29/PCAP1.1/MAT0.1</text>
<text x="98.6" y="80.7">P0.23/AD0.0/I2SRX_CLK/CAP3.0</text>
<text x="104.6" y="78.2">P0.22/RTS1/MCIDAT0/TDI</text>
<text x="133.8" y="79.4">9</text>
<text x="145.9" y="80.7">I2S-RXCLK</text>
<text x="147.2" y="78.2">USB-INT</text>
<text x="8.1" y="88.1">C</text>
<text x="32.4" y="85.6">USB-VBUS</text>
<text x="35.1" y="88.1">ADC</text>
<text x="52.7" y="84.4">21</text>
<text x="52.7" y="86.9">20</text>
<text x="59.9" y="85.6">P1.30/USB_VBUS/AD0.4</text>
<text x="59.9" y="88.1">P1.31/SCK1/AD0.5</text>
<text x="99.7" y="85.6">P0.24/AD0.1/I2SRX_WS/CAP3.1</text>
<text x="100.2" y="88.1">P0.25/AD0.2/I2SRX_SDA/TXD3</text>
<text x="133.8" y="84.4">8</text>
<text x="133.8" y="86.9">7</text>
<text x="133.8" y="89.3">6</text>
<text x="145.9" y="88.1">I2S-RXSDA</text>
<text x="146.4" y="85.6">I2S-RXWS</text>
<text x="223.5" y="84.4" transform="rotate(90 223.5 84.4)">10K</text>
<text x="268.3" y="85.6">+VDD</text>
<text x="287.6" y="88.1">C</text>
<text x="33.1" y="93.1">JOY-ENT</text>
<text x="33.4" y="95.5">BUZZER</text>
<text x="52.7" y="91.8">27</text>
<text x="52.7" y="94.2">26</text>
<text x="59.9" y="93.1">P3.25/MAT0.0/PWM1.2</text>
<text x="59.9" y="95.5">P3.26/MAT0.1/PWM1.3</text>
<text x="105.3" y="90.5">P0.26/AD0.3/AOUT/RXD3</text>
<text x="117.9" y="93.1">P0.27/SDA0</text>
<text x="118.4" y="95.5">P0.28/SCL0</text>
<text x="133.8" y="91.8">25</text>
<text x="133.8" y="94.2">24</text>
<text x="146.6" y="93.1">USB-SDA</text>
<text x="146.9" y="95.5">USB-SCL</text>
<text x="148.4" y="90.5">AOUT</text>
<text x="178.6" y="95.5">ISP-BOOT</text>
<text x="194.4" y="94.2">P2.10(EINT0)</text>
<text x="211.7" y="92.6">470</text>
<text x="243.1" y="95.5">CAN-TD1</text>
<text x="243.1" y="93.1">CAN-RD1</text>
<text x="258.7" y="91.8">P0.0</text>
<text x="258.7" y="94.2">P0.1</text>
<text x="277.5" y="90.5">1</text>
<text x="277.5" y="93.1">2</text>
<text x="277.5" y="95.5">3</text>
<text x="32.9" y="100.4">GLCD-BL</text>
<text x="52.7" y="99.2">82</text>
<text x="52.7" y="101.7">85</text>
<text x="59.9" y="100.4">P4.28/MAT2.0/TXD3</text>
<text x="115.5" y="98">P0.29/USB_D+</text>
<text x="116" y="100.4">P0.30/USB_D-</text>
<text x="133.8" y="96.7">29</text>
<text x="133.8" y="99.2">30</text>
<text x="147.2" y="100.4">USB-DM</text>
<text x="147.4" y="98">USB-DP</text>
<text x="217.3" y="100.7" transform="rotate(90 217.3 100.7)">0.1uF</text>
<text x="233.4" y="98.5" transform="rotate(90 233.4 98.5)">ISP LOAD</text>
<text x="276" y="101.7">CAN1</text>
<text x="277.5" y="98">4</text>
<text x="15.6" y="104.2">+VBAT</text>
<text x="35.1" y="102.9">P4.29</text>
<text x="52.7" y="106.6">19</text>
<text x="59.9" y="102.9">P4.29/MAT2.1/RXD3</text>
<text x="59.9" y="107.9">VBAT</text>
<text x="99.1" y="105.4">P2.0/PWM1.1/TXD1/TRACECLK</text>
<text x="99.7" y="107.9">P2.1/PWM1.2/RXD1/PIPESTAT0</text>
<text x="133.8" y="104.2">75</text>
<text x="133.8" y="106.6">74</text>
<text x="149.4" y="107.9">P2.1</text>
<text x="149.4" y="105.4">P2.0</text>
<text x="268.3" y="107.9">+VDD</text>
<text x="23.5" y="113.6" transform="rotate(90 23.5 113.6)">3V</text>
<text x="35.9" y="111.5">+VDD</text>
<text x="43.5" y="113.8">0.1uF</text>
<text x="99.7" y="112.8">P2.3/PWM1.4/DCD1/PIPESTAT2</text>
<text x="100.2" y="110.3">P2.2/PWM1.3/CTS1/PIPESTAT1</text>
<text x="133.8" y="109.1">73</text>
<text x="133.8" y="111.5">70</text>
<text x="149.4" y="112.8">P2.3</text>
<text x="149.4" y="110.3">P2.2</text>
<text x="277.5" y="112.8">1</text>
<text x="52.7" y="114.1">28</text>
<text x="52.7" y="116.5">54</text>
<text x="52.7" y="119">71</text>
<text x="59.9" y="115.2">VDD1</text>
<text x="59.9" y="117.7">VDD2</text>
<text x="98" y="115.2">P2.4/PWM1.5/DSR1/TRACESYNC</text>
<text x="98.5" y="117.7">P2.5/PWM1.6/DTR1/TRACEPKT0</text>
<text x="133.8" y="114.1">69</text>
<text x="133.8" y="116.5">68</text>
<text x="133.8" y="119">67</text>
<text x="149.4" y="117.7">P2.5</text>
<text x="149.4" y="115.2">P2.4</text>
<text x="243.1" y="117.7">CAN-TD2</text>
<text x="243.1" y="115.2">CAN-RD2</text>
<text x="258.7" y="114.1">P0.4</text>
<text x="258.7" y="116.5">P0.5</text>
<text x="277.5" y="115.2">2</text>
<text x="277.5" y="117.7">3</text>
<text x="35.1" y="120.5" transform="rotate(-90 35.1 120.5)">10uF</text>
<text x="52.7" y="121.4">96</text>
<text x="59.9" y="120.2">VDD3</text>
<text x="59.9" y="122.7">VDD4</text>
<text x="100.4" y="120.2">P2.6/PCAP1.0/RI1/TRACEPKT1</text>
<text x="102.6" y="122.7">P2.7/RD2/RTS1/TRACEPKT2</text>
<text x="133.8" y="121.4">66</text>
<text x="149.4" y="122.7">P2.7</text>
<text x="149.4" y="120.2">P2.6</text>
<text x="276" y="123.9">CAN2</text>
<text x="277.5" y="120.2">4</text>
<text x="16.1" y="128.9">+VDD</text>
<text x="36.3" y="131.1">10uF 0.1uF</text>
<text x="52.7" y="131.3">42</text>
<text x="94.2" y="130.1">P2.9/USB_CONNECT/RXD2/EXTINT0</text>
<text x="102.4" y="127.6">P2.8/TD2/TXD2/TRACEPKT3</text>
<text x="133.8" y="126.4">65</text>
<text x="133.8" y="128.9">64</text>
<text x="133.8" y="131.3">53</text>
<text x="143.9" y="130.1">USB-CONNECT</text>
<text x="145.5" y="127.6">TCS_I2CINT</text>
<text x="268.3" y="130.1">+VDD</text>
<text x="8.4" y="135.1">B</text>
<text x="27.4" y="133.8">FRB</text>
<text x="52.7" y="133.8">84</text>
<text x="59.9" y="132.5">DC-DC_3.3V_VDD2</text>
<text x="59.9" y="135.1">DC-DC_3.3V_VDD3</text>
<text x="96.2" y="135.1">P2.11/EINT1/MCIDAT1/I2STX_CLK</text>
<text x="97.2" y="137.5">P2.12/EINT2/MCIDAT2/I2STX_WS</text>
<text x="117.4" y="132.5">P2.10/EINT0</text>
<text x="133.8" y="133.8">52</text>
<text x="133.8" y="136.2">51</text>
<text x="145.9" y="135.1">I2S-TXCLK</text>
<text x="146.4" y="137.5">I2S-TXWS</text>
<text x="146.4" y="132.5">ISP-BOOT</text>
<text x="218.9" y="133.8">+VDD</text>
<text x="242.4" y="137.5">I2S-RXSDA</text>
<text x="258.7" y="136.2">P0.25</text>
<text x="277.5" y="135.1">1</text>
<text x="277.5" y="137.5">2</text>
<text x="287.9" y="135.1">B</text>
<text x="26" y="143.7">+VDD</text>
<text x="52.7" y="143.7">12</text>
<text x="96.2" y="140">P2.13/EINT3/MCIDAT3/I2STX_SDA</text>
<text x="133.8" y="138.7">50</text>
<text x="133.8" y="143.7">4</text>
<text x="145.9" y="140">I2S-TXSDA</text>
<text x="223.5" y="141.2" transform="rotate(90 223.5 141.2)">47K</text>
<text x="242.4" y="142.4">I2S-RXCLK</text>
<text x="242.8" y="140">I2S-RXWS</text>
<text x="258.7" y="138.7">P0.24</text>
<text x="258.7" y="141.2">P0.23</text>
<text x="277.5" y="140">3</text>
<text x="277.5" y="142.4">4</text>
<text x="32.1" y="148.2" transform="rotate(90 32.1 148.2)">10uF</text>
<text x="36.1" y="149.9">FRB</text>
<text x="44.2" y="147.7" transform="rotate(90 44.2 147.7)">0.1uF</text>
<text x="52.7" y="146.1">13</text>
<text x="59.9" y="144.9">VREFA</text>
<text x="59.9" y="147.4">DC-DC_3.3V_VDD1</text>
<text x="123.6" y="144.9">TRST</text>
<text x="124.4" y="149.9">TMS</text>
<text x="125.1" y="147.4">TDI</text>
<text x="133.8" y="146.1">2</text>
<text x="133.8" y="148.6">3</text>
<text x="145.2" y="144.9">JTAG-TRST#</text>
<text x="146.1" y="149.9">JTAG-TMS</text>
<text x="146.6" y="147.4">JTAG-TDI</text>
<text x="276" y="148.6">I2SRX</text>
<text x="277.5" y="144.9">5</text>
<text x="36.1" y="152.3">FRB</text>
<text x="52.7" y="153.5">15</text>
<text x="59.9" y="154.8">VSS1</text>
<text x="122.9" y="154.8">RTCK</text>
<text x="124.4" y="152.3">TCK</text>
<text x="133.8" y="151.1">5</text>
<text x="133.8" y="153.5">100</text>
<text x="145.5" y="154.8">JTAG-RTCK</text>
<text x="146.1" y="152.3">JTAG-TCK</text>
<text x="179.6" y="152.3">RESET#</text>
<text x="194.4" y="151.1">RESET#</text>
<text x="233.4" y="155.3" transform="rotate(90 233.4 155.3)">RESET</text>
<text x="268.3" y="154.8">+VDD</text>
<text x="16.1" y="156.1">+VDD</text>
<text x="38.9" y="160.7">10uF</text>
<text x="46" y="160.7">0.1uF</text>
<text x="52.7" y="161">10</text>
<text x="120.6" y="159.7">RSTOUT</text>
<text x="124.4" y="157.2">TDO</text>
<text x="133.8" y="156.1">1</text>
<text x="133.8" y="158.5">14</text>
<text x="133.8" y="161">17</text>
<text x="146.1" y="157.2">JTAG-TDO</text>
<text x="146.6" y="159.7">RSTOUT#</text>
<text x="217.3" y="157.5" transform="rotate(90 217.3 157.5)">0.1uF</text>
<text x="258.7" y="161">P2.13</text>
<text x="277.5" y="159.7">1</text>
<text x="27.4" y="167.1">FRB</text>
<text x="27.4" y="164.7">FRB</text>
<text x="59.9" y="162.2">VDDA</text>
<text x="122.2" y="162.2">RESET</text>
<text x="147.4" y="162.2">RESET#</text>
<text x="242.4" y="167.1">I2S-TXCLK</text>
<text x="242.4" y="162.2">I2S-TXSDA</text>
<text x="242.8" y="164.7">I2S-TXWS</text>
<text x="258.7" y="163.4">P2.12</text>
<text x="258.7" y="165.9">P2.11</text>
<text x="277.5" y="162.2">2</text>
<text x="277.5" y="164.7">3</text>
<text x="277.5" y="167.1">4</text>
<text x="52.7" y="170.9">31</text>
<text x="52.7" y="173.3">41</text>
<text x="52.7" y="168.4">11</text>
<text x="59.9" y="172.1">VSS2</text>
<text x="59.9" y="169.6">VSSA</text>
<text x="122.2" y="169.6">XTAL1</text>
<text x="133.8" y="173.3">23</text>
<text x="133.8" y="168.4">22</text>
<text x="276" y="173.3">I2STX</text>
<text x="277.5" y="169.6">5</text>
<text x="52.7" y="175.8">55</text>
<text x="52.7" y="178.2">72</text>
<text x="59.9" y="174.5">VSS3</text>
<text x="59.9" y="177.1">VSS4</text>
<text x="59.9" y="179.5">VSS5</text>
<text x="121.9" y="179.5">RTCX1</text>
<text x="122.2" y="174.5">XTAL2</text>
<text x="133.8" y="178.2">16</text>
<text x="8.1" y="182">A</text>
<text x="52.7" y="180.7">97</text>
<text x="52.7" y="183.2">83</text>
<text x="59.9" y="182">VSS6</text>
<text x="59.9" y="184.4">VSS7</text>
<text x="121.9" y="184.4">RTCX2</text>
<text x="133.8" y="183.2">18</text>
<text x="134.7" y="184.9" transform="rotate(90 134.7 184.9)">22pF</text>
<text x="163.2" y="184.9" transform="rotate(90 163.2 184.9)">22pF</text>
<text x="168.1" y="184.9" transform="rotate(90 168.1 184.9)">22pF</text>
<text x="195.3" y="184.9" transform="rotate(90 195.3 184.9)">22pF</text>
<text x="200.6" y="180.7">Title</text>
<text x="224" y="183.2">ET-NXP ARM KIT (LPC1768 / LPC2387)</text>
<text x="287.6" y="182">A</text>
<text x="58.3" y="188.1">LPC1768/LPC2387</text>
<text x="144.7" y="188.1">32.768KHz</text>
<text x="176.8" y="188.1">12.00 MHz</text>
<text x="200.6" y="188.1">Size</text>
<text x="201.8" y="191.9">A4</text>
<text x="212.9" y="188.1">Number</text>
<text x="227.8" y="190.6">WWW.ETT.CO.TH</text>
<text x="262.4" y="188.1">Revision</text>
<text x="269.8" y="190.6">Rev 1.0</text>
<text x="200.6" y="195.5">Date:</text>
<text x="211.7" y="195.5">18-Nov-2009</text>
<text x="250" y="195.5">Sheet1 of 8</text>
<text x="200.6" y="198">File:</text>
<text x="211.7" y="198">F:\My Circuit\ET-NXP-ARM-KIT.Ddb</text>
<text x="250" y="198">Drawn By:</text>
</g>
</svg>
